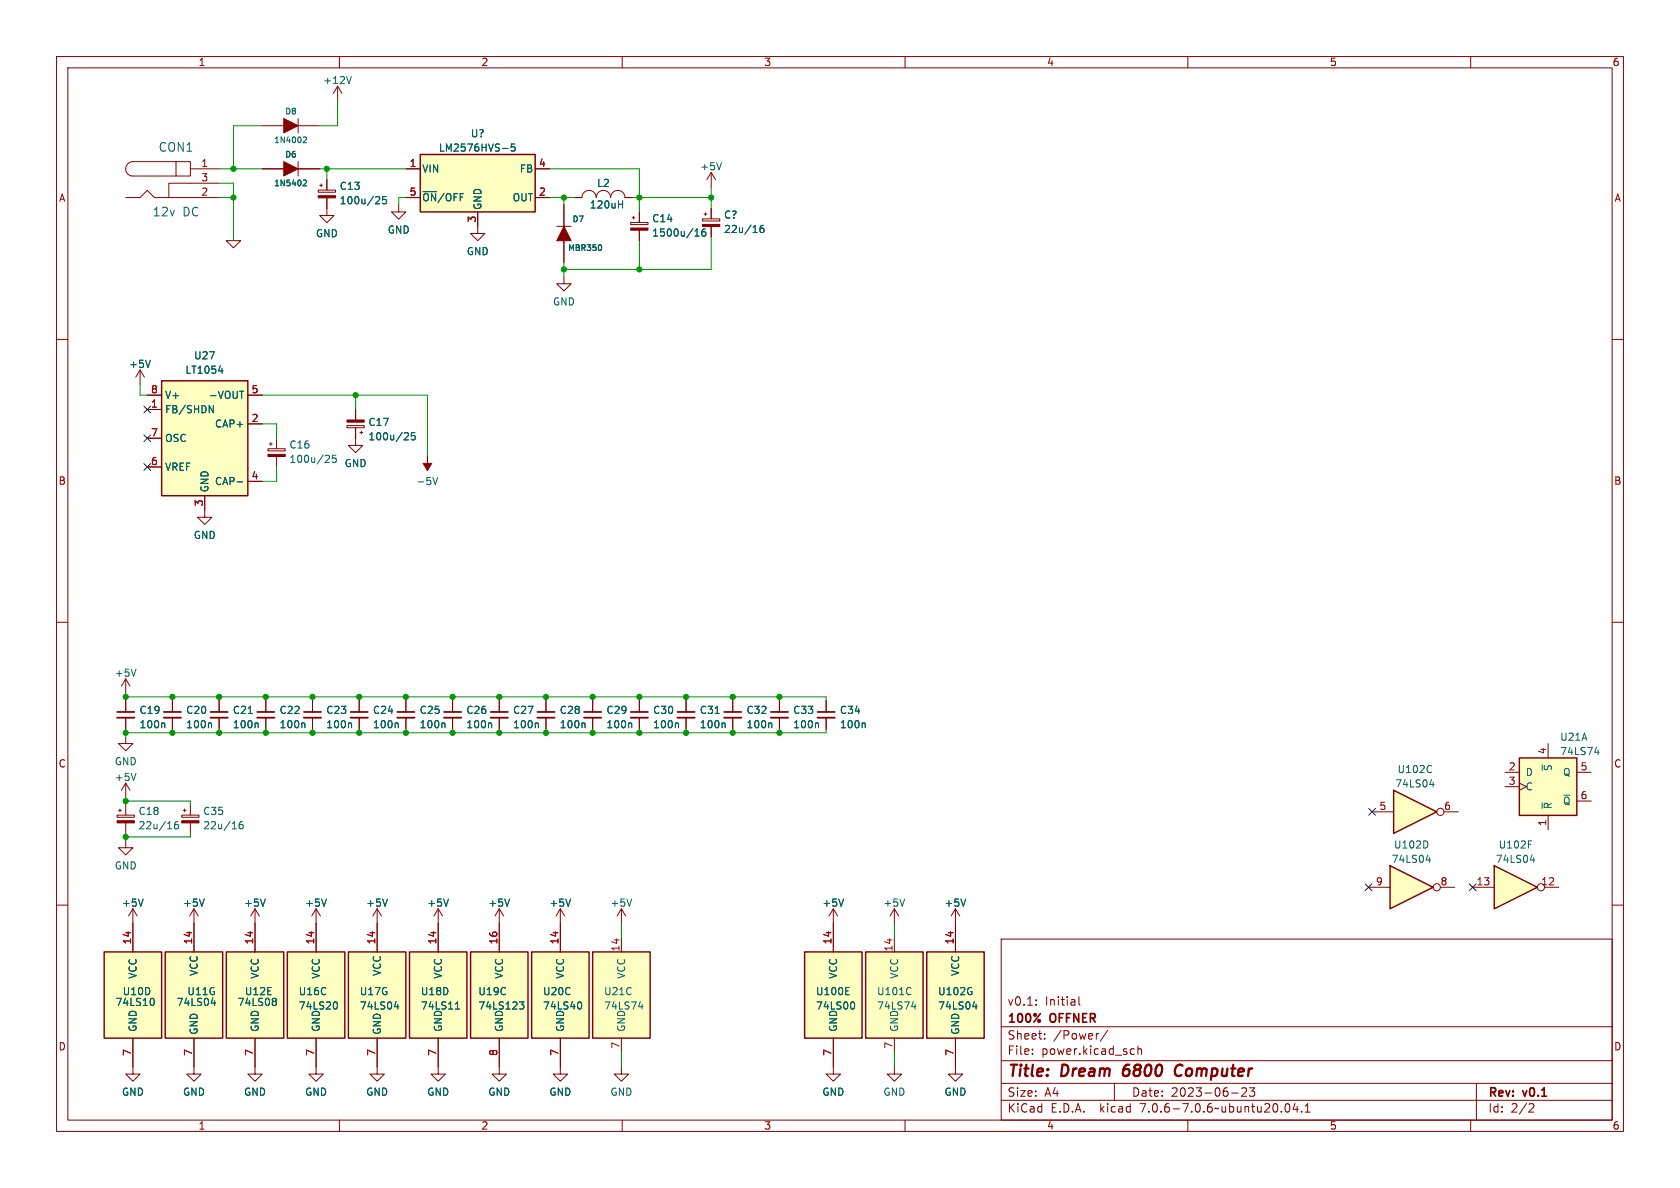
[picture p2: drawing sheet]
<svg xmlns="http://www.w3.org/2000/svg" width="297mm" height="210mm" viewBox="0 0 297 210" stroke-linecap="round" stroke-linejoin="round" font-family="sans-serif">
<g fill="none" stroke="#840000" stroke-width=".18">
<path d="M10 10h277v190h-277zM12 12h273v186h-273zM60 10v2M110 10v2M160 10v2M210 10v2M260 10v2M99.7 36.2v3.8M111.5 39.3h3.1v.4h-3.1zM111.8 38.5h.5M112 38.2v.5M113 37.5v1.8"/>
<path d="M124.2 38.7h3.1v.4h-3.1zM124.5 37.8h.5M124.7 37.6v.5M125.7 30.5v2.5M125.7 36.8v1.9M125.7 30.5l-.7 1.3M125.7 30.5l.8 1.3M10 60h2M98.4 40h2.6M99.7 48.9v1.3h1.3l-1.3 1.2-1.3-1.2h1.3M99.7 42.5v3.9M113 40.7v1.8"/>
<path d="M125.7 40.1v1.8M285 60h2M24.8 65.4l-.8 1.3M24.8 65.4v2.5M24.8 65.4l.7 1.3M26 72.4h2.6M26 69.9h2.6M26 77.5h2.6M43.8 74.9h2.6M43.8 69.9h2.6M47.4 79.3h3v.4h-3zM47.6 78.5h.5"/>
<path d="M47.9 78.2v.5M48.9 77.5v1.8M61.3 75.2h3.1v.4h-3.1zM62.9 75.6v3.1h1.2l-1.2 1.3-1.3-1.3h1.3M62.9 72.4v1.8M63.6 76.5h.5M63.9 76.2v.5M26 82.6h2.6M36.2 87.6v3.8h1.3l-1.3 1.3-1.3-1.3h1.3M43.8 85.1h2.6M48.9 80.7v1.9M10 110h2"/>
<path d="M285 110h2M22.2 120l-.7 1.3M22.2 120v2.6M22.2 120l.8 1.3M30.5 123.8v2.1M30.5 126.9v2M80 123.8v2.1M80 126.9v2M88.3 123.8v2.1M88.3 126.9v2M96.5 123.8v2.1M96.5 126.9v2"/>
<path d="M104.8 123.8v2.1M104.8 126.9v2M113 123.8v2.1M113 126.9v2M129.5 123.8v2.1M129.5 126.9v2M137.8 123.8v2.1M137.8 126.9v2M146 123.8v2.1M146 126.9v2M266.1 136.5h2.5M266.1 139.1h2.5"/>
<path d="M268.6 138.4l1.3 .7-1.3 .6M273.7 131.4v2.6M278.8 136.5h2.5M10 160h2M273.7 144.1v2.6M278.8 141.6h2.5M285 160h2M23.5 160.7v7.6M23.5 160.7l-.8 1.2M23.5 160.7l.8 1.2M34.3 160.7v7.6M34.3 160.7l-.8 1.2"/>
<path d="M34.3 160.7l.8 1.2M45.1 160.7v7.6M45.1 160.7l-.8 1.2M45.1 160.7l.7 1.2M55.9 160.7l-.8 1.2M55.9 160.7v7.6M55.9 160.7l.7 1.2M66.7 160.7l-.8 1.2M66.7 160.7v7.6M66.7 160.7l.7 1.2M77.5 160.7l-.8 1.2M77.5 160.7v7.6"/>
<path d="M77.5 160.7l.7 1.2M88.3 160.7v7.6M88.3 160.7l-.8 1.2M88.3 160.7l.7 1.2M99.1 160.7v7.6M99.1 160.7l-.8 1.2M99.1 160.7l.7 1.2M109.9 160.7l-.8 1.2M109.9 160.7v2.5M109.9 165.7v2.6M109.9 160.7l.7 1.2M168.9 160.7l-.8 1.2"/>
<path d="M168.9 160.7v2.5M168.9 160.7l.8 1.2M177 166h108v32h-108zM183.2 177.6v.1M183.2 176.8v.1M190.7 176.2v1.3l.3 .2M23.5 183.5v6.4h1.3l-1.3 1.2-1.3-1.2h1.3M34.3 183.5v6.4h1.3l-1.3 1.2-1.3-1.2h1.3M45.1 183.5v6.4h1.3l-1.3 1.2-1.3-1.2h1.3M55.9 183.5v6.4h1.2l-1.2 1.2-1.3-1.2h1.3M60 198v2M66.7 183.5v6.4h1.2l-1.2 1.2-1.3-1.2h1.3"/>
<path d="M77.5 183.5v6.4h1.2l-1.2 1.2-1.3-1.2h1.3M88.3 183.5v6.4h1.2l-1.2 1.2-1.3-1.2h1.3M99.1 183.5v6.4h1.2l-1.2 1.2-1.3-1.2h1.3M109.9 188.6v1.3h1.2l-1.2 1.2-1.3-1.2h1.3M109.9 183.5v2.6M110 198v2M160 198v2M177 194.5h108M177 191.5h108M177 187.5h108M177 181.5h108M182.5 186.3v.1"/>
<path d="M182.5 185.5v.1M184.7 183.6v.1M184.7 182.8v.1M194.2 182.7l-.2 .1M195.8 182.1l-1.3 2M197 191.5v3M200.1 185.4l.4 .1M200.5 186.3l-.4 .1M201.2 185.5l.2-.1 .3 .1 .1 .9M201.2 184.9v1.5M210 198v2M217.7 193.2h1.2"/>
<path d="M220.3 192.4v.5l-.8 .9h.9M221.8 192.3l-.5 .6 .4 .1v.7l-.2 .1h-.4l-.2-.1M227.3 195.2l.2-.1a.81 .81 0 0 1 .6 .6 .81 .81 0 0 1-.3 .8l-.1 .1a.81 .81 0 0 1-.4-1.4zM229 195l-.4 1.1h.9M229.3 195.6v1M230.1 196.5v.1M230.7 196.6h.9M230.7 195.5l.5-.4v1.5M260 198v2M261 191.5v6.5M270.5 195.1l.5 .1 .2 .3-1 1.1h1"/>
</g>
<path d="M198.7 188.7l-.2 1.1 .3 .4M198.8 189.1l-.2 .3M208.7 188.2a1.13 1.13 0 0 0-1 .7 1.13 1.13 0 0 0 .3 1.2l.3 .1 .4-.1" fill="none" stroke="#840000" stroke-width=".4"/>
<g fill="#840000" stroke="#840000" stroke-width=".18">
<path d="M111.5 40.3h3.1v.4h-3.1z"/>
<path d="M99.7 40l1.3 2.5h-2.6z"/>
<path d="M124.2 39.7h3.1v.4h-3.1z"/>
<path d="M47.4 80.3h3v.4h-3z"/>
<path d="M75.6 80.6v1.3h.7l-.7 1.3-.8-1.3h.8z"/>
<path d="M61.3 74.2h3.1v.4h-3.1z"/>
</g>
<g fill="none" stroke="#006464" stroke-width=".18">
<path d="M127.5 28.8l-.4 1.2M135 39.8l-.4 .1a.85 .85 0 0 0 0 1.2l.4-.1 .1-.4-.3-.3-.3 .1-.2 .2M106.3 43.4l.1 .2-.1 .6M122.9 41.7h.7M123.1 40.7l.1-.2v1.2M124.7 40.5h-.4a.86 .86 0 0 0 0 1.2l.4-.1 .1-.4-.2-.2h-.3l-.2 .2M133.1 41.1h.8M26.6 63.7l-.4 1.2M37 71.7l.7 1.3v-1.3M38.6 65.6h.8M39.2 65.1v.9M42.4 69.2h.7"/>
<path d="M72 76.5l.2 .2v.3l-.8 .8h.8M73.4 76.5h-.6l-.1 .6 .2-.1h.4l.1 .2v.4l-.2 .2-.5-.2M41.9 85.2h1M58 80.5l.2 .2v.3l-.7 .7h.7M59.4 80.5h-.6l-.1 .6 .2-.1h.4l.2 .2-.1 .4-.2 .1-.5-.1M76.5 84.4l.5 1.3 .4-1.3M24 118.3l-.4 1.3M37.2 127.8l.2 .2v.7M86.7 127.8l.2 .2v.7M95 127.8l.2 .2v.7M103.2 127.8l.2 .2v.7M111.5 127.8l.2 .2v.7"/>
<path d="M119.8 127.8l.1 .2v.7M136.3 127.8l.2 .2v.7M144.5 127.8l.2 .2v.7M152.8 127.8l.2 .2v.7M281.9 133h.8M282.5 132.6v.8M25.3 158.9l-.4 1.3M36.1 158.9l-.4 1.3M46.9 158.9l-.4 1.3M57.7 158.9l-.4 1.3M68.5 158.9l-.4 1.3M79.3 158.9l-.4 1.3"/>
<path d="M90.1 158.9l-.4 1.3M100.9 158.9l-.4 1.3M111.7 158.9l-.5 1.3M170.7 158.9l-.4 1.3M272.6 141.9v1M27 176.5a.79 .79 0 0 1 0 1.2M37.3 177.3h.8M37.9 176.9v.8M48.4 176.5h.2l.3 .2-.3 .3M48.4 177h.2M48.6 177l.3 .3v.2l-.2 .2h-.3M59.3 177.1a.79 .79 0 0 1 0 1.3"/>
<path d="M69.7 178h.8M70.3 177.5v.9M80.5 178.4h.7M80.6 177.4l.3-.3v1.3M91.8 177.1h.8l-.4 .5 .3 .1 .1 .4-.2 .3h-.4M102.5 177.1a.79 .79 0 0 1 0 1.3M112.9 178h.8M113.5 177.5v.9"/>
</g>
<path d="M29 126.9h3M78.5 126.9h3M86.7 126.9h3.1M95 126.9h3M103.3 126.9h3M111.5 126.9h3.1M128 126.9h3.1M136.3 126.9h3M144.5 126.9h3.1" fill="none" stroke="#840000" stroke-width=".33"/>
<path d="M29 125.9h3M78.5 125.9h3M86.7 125.9h3.1M95 125.9h3M103.3 125.9h3M111.5 125.9h3.1M128 125.9h3.1M136.3 125.9h3M144.5 125.9h3.1" fill="none" stroke="#840000" stroke-width=".3"/>
<g fill="#ffffc2" stroke="#ffffc2" stroke-width=".18">
<path d="M40 168.3h10.2v15.2h-10.2z"/>
<path d="M18.4 168.3h10.2v15.2h-10.2z"/>
<path d="M29.2 168.3h10.2v15.2h-10.2z"/>
<path d="M61.6 168.3h10.2v15.2h-10.2z"/>
<path d="M50.8 168.3h10.2v15.2h-10.2z"/>
<path d="M83.2 168.3h10.1v15.2h-10.1z"/>
<path d="M72.4 168.3h10.1v15.2h-10.1z"/>
<path d="M104.8 168.3h10.1v15.2h-10.1z"/>
<path d="M94 168.3h10.1v15.2h-10.1z"/>
<path d="M28.6 67.3h15.2v20.3h-15.2z"/>
<path d="M268.6 134h10.2v10.1h-10.2z"/>
</g>
<path d="M28.6 67.3h15.2v20.3h-15.2zM268.6 134h10.2v10.1h-10.2zM18.4 168.3h10.2v15.2h-10.2zM29.2 168.3h10.2v15.2h-10.2zM40 168.3h10.2v15.2h-10.2zM50.8 168.3h10.2v15.2h-10.2zM61.6 168.3h10.2v15.2h-10.2zM72.4 168.3h10.1v15.2h-10.1zM83.2 168.3h10.1v15.2h-10.1zM94 168.3h10.1v15.2h-10.1zM104.8 168.3h10.1v15.2h-10.1z" fill="none" stroke="#840000" stroke-width=".25"/>
<path d="M245.7 153l7.7 3.8-7.7 3.9z" fill="#ffffc2"/>
<path d="M245.7 153l7.7 3.8-7.7 3.9z" fill="none" stroke="#840000" stroke-width=".25"/>
<g fill="none" stroke="#840000" stroke-width=".18">
<path d="M241.9 156.8h3.8M254.6 156.8h2.6"/>
<circle cx="254" cy="156.8" r=".63"/>
</g>
<path d="M252.1 152h.8M252.4 148.9v.7M252.7 151.6v.9" fill="none" stroke="#006464" stroke-width=".18"/>
<path d="M264.2 153l7.6 3.8-7.6 3.9z" fill="#ffffc2"/>
<path d="M264.2 153l7.6 3.8-7.6 3.9z" fill="none" stroke="#840000" stroke-width=".25"/>
<g fill="none" stroke="#840000" stroke-width=".18">
<path d="M260.3 156.8h3.9M273 156.8h2.6"/>
<circle cx="272.4" cy="156.8" r=".63"/>
</g>
<path d="M270.2 148.6h.6M270.5 152h.8M271.1 151.6v.9" fill="none" stroke="#006464" stroke-width=".18"/>
<path d="M246.4 139.7l7.6 3.8-7.6 3.8z" fill="#ffffc2"/>
<path d="M74.3 27.3h20.3v10.2h-20.3zM246.4 139.7l7.6 3.8-7.6 3.8zM142.2 168.3h10.2v15.2h-10.2zM153 168.3h10.2v15.2h-10.2zM163.8 168.3h10.2v15.2h-10.2z" fill="none" stroke="#840000" stroke-width=".25"/>
<g fill="none" stroke="#840000" stroke-width=".18">
<path d="M59.7 15.2l-.8 1.3M59.7 15.2v2.6M59.7 15.2l.8 1.3M22.2 34.9h2.6l1.2-1.2 1.3 1.2h11.4M31.1 28.6h2.6v2.5h-2.6zM31.1 28.6h-7.6a1.27 1.27 0 0 0-1.3 1.2 1.27 1.27 0 0 0 1.3 1.3h7.6M33.7 29.8h5M38.7 32.4h-8.9v2.5M46.4 29.8h3.8M46.4 22.2h3.8M52.7 29.8h3.8M52.7 21v2.5"/>
<path d="M52.7 28.6v2.5M52.7 22.2h3.8M56.3 33.6h3v.4h-3zM56.5 32.8h.5M56.8 32.5v.5M57.8 35v3.1h1.3l-1.3 1.3-1.3-1.3h1.3M57.8 31.8v1.8M70.5 36.2v1.3h1.3l-1.3 1.2-1.3-1.2h1.3M71.8 29.8h2.5M71.8 34.9h2.5M84.5 37.5v3.8h1.2l-1.2 1.2-1.3-1.2h1.3M94.6 29.8h2.6"/>
<path d="M94.6 34.9h2.6M99.7 36.2v3.8M101.6 34.9h1.3a1.27 1.27 0 0 1 1.2-1.2 1.27 1.27 0 0 1 1.3 1.2 1.27 1.27 0 0 1 1.3-1.2 1.27 1.27 0 0 1 1.2 1.2 1.27 1.27 0 0 1 1.3-1.2 1.27 1.27 0 0 1 1.3 1.2h1.3M113 37.5v1.8M125.7 36.8v1.9M40 42.5h2.5l-1.2 1.3zM99.7 42.5v3.9M113 40.7v1.8M125.7 40.1v1.8M26 72.4h2.6M26 69.9h2.6M26 77.5h2.6"/>
<path d="M43.8 74.9h2.6M43.8 69.9h2.6M62.9 72.4v1.8M62.9 75.6v1.9M26 82.6h2.6M36.2 87.6v2.6M43.8 85.1h2.6M22.2 130.2v1.2h1.3l-1.3 1.3-1.2-1.3h1.2M22.2 138.4l-.7 1.3M22.2 123.8v2.1M22.2 126.9v2M22.2 138.4v2.6"/>
<path d="M22.2 138.4l.8 1.3M30.5 123.8v2.1M30.5 126.9v2M38.7 123.8v2.1M38.7 126.9v2M47 123.8v2.1M47 126.9v2M55.2 123.8v2.1M55.2 126.9v2M63.5 123.8v2.1M63.5 126.9v2M71.8 123.8v2.1"/>
<path d="M71.8 126.9v2M80 123.8v2.1M80 126.9v2M88.3 123.8v2.1M88.3 126.9v2M96.5 123.8v2.1M96.5 126.9v2M104.8 123.8v2.1M104.8 126.9v2M113 123.8v2.1M113 126.9v2M121.3 123.8v2.1"/>
<path d="M121.3 126.9v2M129.5 123.8v2.1M129.5 126.9v2M137.8 123.8v2.1M137.8 126.9v2M146 123.8v2.1M146 126.9v2M20.7 144.1h3v.4h-3zM21 143.3h.5M21.2 143v.5M22.2 148.6v1.3h1.3l-1.3 1.2-1.2-1.2h1.2M22.2 142.2v1.9"/>
<path d="M22.2 145.5v1.8M32.1 144.1h3.1v.4h-3.1zM32.4 143.3h.5M32.6 143v.5M33.7 142.2v1.9M33.7 145.5v1.8M242.6 143.5h3.8M255.3 143.5h2.5M23.5 163.2v5.1M34.3 163.2v5.1M45.1 163.2v5.1M55.9 163.2v5.1"/>
<path d="M66.7 163.2v5.1M77.5 163.2v5.1M88.3 163.2v5.1M99.1 163.2v5.1M147.3 160.7v7.6M147.3 160.7l-.7 1.2M147.3 160.7l.8 1.2M158.1 160.7v2.5M158.1 165.7v2.6M158.1 160.7l-.7 1.2M158.1 160.7l.8 1.2M168.9 163.2v5.1"/>
<path d="M23.5 183.5v5.1M34.3 183.5v5.1M45.1 183.5v5.1M55.9 183.5v5.1M66.7 183.5v5.1M77.5 183.5v5.1M88.3 183.5v5.1M99.1 183.5v5.1M147.3 183.5v6.4h1.3l-1.3 1.2-1.3-1.2h1.3M158.1 188.6v1.3h1.3l-1.3 1.2-1.3-1.2h1.3M158.1 183.5v2.6M168.9 183.5v6.4h1.3l-1.3 1.2-1.3-1.2h1.3"/>
<circle cx="254.6" cy="143.5" r=".63"/>
</g>
<g fill="none" stroke="#006464" stroke-width=".18">
<path d="M62.1 13.5l-.4 1.3M53.7 24.3l.3-.1 .2 .3-.6 .7h.6M53.7 31.9l.3-.1 .2 .3-.6 .7h.6M66.9 34.8l.2 .2v.3l-.8 .7h.8M68.3 34.8h-.6l-.1 .6 .2-.2 .4 .1 .1 .2v.4l-.2 .1-.5-.1M88.8 26.2h1M91 25.5h-.6v.6l.1-.2 .5 .1 .1 .2-.1 .4-.2 .1-.4-.1M109.3 36.1h.8M110.1 35.5v1.3M135 39.8l-.4 .1a.85 .85 0 0 0 0 1.2l.4-.1 .1-.4-.3-.3-.3 .1-.2 .2M106.3 43.4l.1 .2-.1 .6M122.9 41.7h.7"/>
<path d="M123.1 40.7l.1-.2v1.2M124.7 40.5h-.4a.86 .86 0 0 0 0 1.2l.4-.1 .1-.4-.2-.2h-.3l-.2 .2M133.1 41.1h.8M26.6 63.7l-.4 1.2M37 71.7l.7 1.3v-1.3M38.6 65.6h.8M39.2 65.1v.9M42.4 69.2h.7M72 76.5l.2 .2v.3l-.8 .8h.8M73.4 76.5h-.6l-.1 .6 .2-.1h.4l.1 .2v.4l-.2 .2-.5-.2M41.9 85.2h1M24 136.7l-.4 1.3"/>
<path d="M29 127.8l.1 .2v.7M37.2 127.8l.2 .2v.7M43.9 126.1h.7M45.5 127.8l.1 .2v.7M53.7 127.8l.2 .2v.7M62 127.8l.2 .2v.7M70.2 127.8l.2 .2v.7M78.5 127.8l.2 .2v.7M86.7 127.8l.2 .2v.7M95 127.8l.2 .2v.7M103.2 127.8l.2 .2v.7M111.5 127.8l.2 .2v.7"/>
<path d="M119.8 127.8l.1 .2v.7M126.4 126.1h.8M128 127.8l.2 .2v.7M136.3 127.8l.2 .2v.7M144.5 127.8l.2 .2v.7M152.8 127.8l.2 .2v.7M252.8 138.7h.7M253 135.4h.1M253.1 136.5h-.1M253.4 138.3v.8M25.3 158.9l-.4 1.3M29.6 146.5h.8"/>
<path d="M31.4 145.2l-.3 .1a.85 .85 0 0 0 0 1.2l.4-.1 .1-.4-.3-.3-.3 .1-.2 .2M36.1 158.9l-.4 1.3M41.1 146.5h.7M42.9 145.2l-.4 .1a.85 .85 0 0 0 0 1.2l.4-.1 .1-.4-.2-.3-.4 .1-.1 .2M46.9 158.9l-.4 1.3M57.7 158.9l-.4 1.3M68.5 158.9l-.4 1.3M79.3 158.9l-.4 1.3M90.1 158.9l-.4 1.3M100.9 158.9l-.4 1.3M149.1 158.9l-.4 1.3M159.9 158.9l-.4 1.3"/>
<path d="M170.7 158.9l-.4 1.3M27 176.5a.79 .79 0 0 1 0 1.2M37.3 177.3h.8M37.9 176.9v.8M48.4 176.5h.2l.3 .2-.3 .3M48.4 177h.2M48.6 177l.3 .3v.2l-.2 .2h-.3M59.3 177.1a.79 .79 0 0 1 0 1.3M69.7 178h.8M70.3 177.5v.9M80.5 178.4h.7M80.6 177.4l.3-.3v1.3"/>
<path d="M91.8 177.1h.8l-.4 .5 .3 .1 .1 .4-.2 .3h-.4M102.5 177.1a.79 .79 0 0 1 0 1.3M149.5 175.8h.6M149.5 174.6h.6M150.8 177.1a.79 .79 0 0 1 0 1.3M161 174.6v.1M161 175.7v.1M161.2 178h.7M161.8 177.5v.9M172 178h.7M172.6 177.5v.9"/>
</g>
<g fill="#ffffc2" stroke="#ffffc2" stroke-width=".18">
<path d="M163.8 168.3h10.2v15.2h-10.2z"/>
<path d="M153 168.3h10.2v15.2h-10.2z"/>
<path d="M142.2 168.3h10.2v15.2h-10.2z"/>
<path d="M74.3 27.3h20.3v10.2h-20.3z"/>
</g>
<g fill="#840000" stroke="#840000" stroke-width=".18">
<path d="M56.3 34.6h3v.4h-3z"/>
<path d="M50.2 21l2.5 1.2-2.5 1.3z"/>
<path d="M50.2 28.6l2.5 1.2-2.5 1.3z"/>
<path d="M20.7 145.1h3v.4h-3z"/>
<path d="M32.1 145.1h3.1v.4h-3.1z"/>
</g>
<path d="M20.7 126.9h3M37.2 126.9h3.1M45.5 126.9h3M53.7 126.9h3.1M62 126.9h3M70.2 126.9h3.1M119.8 126.9h3" fill="none" stroke="#840000" stroke-width=".33"/>
<path d="M20.7 125.9h3M37.2 125.9h3.1M45.5 125.9h3M53.7 125.9h3.1M62 125.9h3M70.2 125.9h3.1M119.8 125.9h3" fill="none" stroke="#840000" stroke-width=".3"/>
<g fill="none" stroke="#009600" stroke-width=".18">
<path d="M59.7 17.8v4.4h-3.2M38.7 29.8h7.7M38.7 34.9h2.6M38.7 32.4h2.6v10.1M46.4 22.2h-5.1v7.6M56.5 29.8h15.3M57.8 29.8v2M71.8 34.9h-1.3v1.3M97.2 29.8h15.8v7.7M97.2 34.9h4.4M99.7 34.9v1.3M111.8 34.9h13.9"/>
<path d="M125.7 33v3.8M99.7 46.4v2.5M113 42.5v5.1M125.7 41.9v5.7h-26M24.8 67.9v2h1.2M46.4 69.9h29.2v10.7M46.4 74.9h2.5v2.6M62.9 69.9v2.5M48.9 82.6v2.5h-2.5M22.2 123.2h123.8v.6M22.2 122.6v1.2M22.2 128.9v1.3"/>
<path d="M30.5 123.2v.6M30.5 128.9v.6M38.7 123.2v.6M38.7 128.9v.6M47 123.2v.6M47 128.9v.6M55.2 123.2v.6M55.2 128.9v.6M63.5 123.2v.6M63.5 128.9v.6M71.8 123.2v.6M71.8 128.9v.6"/>
<path d="M80 123.2v.6M80 128.9v.6M88.3 123.2v.6M88.3 128.9v.6M96.5 123.2v.6M96.5 128.9v.6M104.8 123.2v.6M104.8 128.9v.6M113 123.2v.6M113 128.9v.6M121.3 123.2v.6M121.3 128.9v.6"/>
<path d="M129.5 123.2v.6M129.5 128.9v.6M137.8 123.2v.6M137.8 128.9v.6M146 128.9v.6h-123.8M22.2 141v1.2M22.2 147.3v1.3M22.2 141.6h11.5v.6M33.7 147.3v.7h-11.5M109.9 163.2v2.5M158.1 163.2v2.5M109.9 186.1v2.5"/>
<path d="M158.1 186.1v2.5"/>
</g>
<path d="M25.4 76.9l1.2 1.2M25.4 71.8l1.2 1.2M26.6 76.9l-1.2 1.2M26.6 71.8l-1.2 1.2M25.4 81.9l1.2 1.3M26.6 81.9l-1.2 1.3M241.3 156.2l1.2 1.3M242 142.9l1.2 1.2M242.5 156.2l-1.2 1.3M243.2 142.9l-1.2 1.2M259.7 156.2l1.3 1.3M261 156.2l-1.3 1.3" fill="none" stroke="#000084" stroke-width=".18"/>
<g fill="#009600" stroke="#009600" stroke-width=".18">
<circle cx="96.5" cy="129.5" r=".46"/>
<circle cx="96.5" cy="123.2" r=".46"/>
<circle cx="121.3" cy="123.2" r=".46"/>
<circle cx="113" cy="129.5" r=".46"/>
<circle cx="104.8" cy="129.5" r=".46"/>
<circle cx="63.5" cy="123.2" r=".46"/>
<circle cx="80" cy="123.2" r=".46"/>
<circle cx="71.8" cy="123.2" r=".46"/>
<circle cx="71.8" cy="129.5" r=".46"/>
<circle cx="63.5" cy="129.5" r=".46"/>
<circle cx="55.2" cy="129.5" r=".46"/>
<circle cx="47" cy="129.5" r=".46"/>
<circle cx="55.2" cy="123.2" r=".46"/>
<circle cx="121.3" cy="129.5" r=".46"/>
<circle cx="129.5" cy="129.5" r=".46"/>
<circle cx="129.5" cy="123.2" r=".46"/>
<circle cx="41.3" cy="34.9" r=".46"/>
<circle cx="113" cy="34.9" r=".46"/>
<circle cx="57.8" cy="29.8" r=".46"/>
<circle cx="41.3" cy="29.8" r=".46"/>
<circle cx="99.7" cy="34.9" r=".46"/>
<circle cx="22.2" cy="129.5" r=".46"/>
<circle cx="22.2" cy="141.6" r=".46"/>
<circle cx="22.2" cy="148" r=".46"/>
<circle cx="30.5" cy="129.5" r=".46"/>
<circle cx="22.2" cy="123.2" r=".46"/>
<circle cx="47" cy="123.2" r=".46"/>
<circle cx="38.7" cy="123.2" r=".46"/>
<circle cx="38.7" cy="129.5" r=".46"/>
<circle cx="30.5" cy="123.2" r=".46"/>
<circle cx="62.9" cy="69.9" r=".46"/>
<circle cx="99.7" cy="47.6" r=".46"/>
<circle cx="113" cy="47.6" r=".46"/>
<circle cx="125.7" cy="34.9" r=".46"/>
<circle cx="113" cy="123.2" r=".46"/>
<circle cx="137.8" cy="123.2" r=".46"/>
<circle cx="137.8" cy="129.5" r=".46"/>
<circle cx="104.8" cy="123.2" r=".46"/>
<circle cx="80" cy="129.5" r=".46"/>
<circle cx="88.3" cy="123.2" r=".46"/>
<circle cx="88.3" cy="129.5" r=".46"/>
</g>
<g font-size="2.8" fill="#840000">
<text x="178" y="190.9">Title:</text>
<text x="187.7" y="190.9">Dream</text>
<text x="199.4" y="190.9">6800</text>
<text x="209.4" y="190.9">Computer</text>
</g>
<g font-size="2.1" fill="#006464">
<text x="28" y="27">CON1</text>
<text x="26.9" y="38.5">12v</text>
<text x="32.3" y="38.5">DC</text>
</g>
<g font-size="2.1" fill="#840000">
<text x="178" y="178">v0.1:</text>
<text x="184.7" y="178">Initial</text>
<text x="178" y="184">Sheet:</text>
<text x="178" y="181.2">100%</text>
<text x="185.7" y="181.2">OFFNER</text>
<text x="186.2" y="184">/Power/</text>
<text x="178" y="186.7">File:</text>
<text x="184.1" y="186.7">power.kicad_sch</text>
<text x="178" y="196.9">KiCad</text>
<text x="178" y="194.1">Size:</text>
<text x="184.7" y="194.1">A4</text>
<text x="185.7" y="196.9">E.D.A.</text>
<text x="194.6" y="196.9">kicad</text>
<text x="200" y="194.1">Date:</text>
<text x="201.8" y="196.9">7.0.6-7.0.6~ubuntu20.04.1</text>
<text x="207" y="194.1">2023-06-23</text>
<text x="263" y="194.3">Rev:</text>
<text x="263" y="196.9">Id:</text>
<text x="267.1" y="196.9">2/2</text>
<text x="269.4" y="194.3">v0.1</text>
</g>
<g font-size="1.8" fill="#840000">
<text x="35" y="11.9">1</text>
<text x="85" y="11.9">2</text>
<text x="135" y="11.9">3</text>
<text x="185" y="11.9">4</text>
<text x="235" y="11.9">5</text>
<text x="285" y="11.9">6</text>
<text x="10.3" y="35.9">A</text>
<text x="285.3" y="35.9">A</text>
<text x="10.3" y="85.9">B</text>
<text x="285.3" y="85.9">B</text>
<text x="10.3" y="135.9">C</text>
<text x="285.3" y="135.9">C</text>
<text x="10.3" y="185.9">D</text>
<text x="285.3" y="185.9">D</text>
<text x="35" y="199.9">1</text>
<text x="85" y="199.9">2</text>
<text x="135" y="199.9">3</text>
<text x="185" y="199.9">4</text>
<text x="235" y="199.9">5</text>
<text x="285" y="199.9">6</text>
</g>
<g font-size="1.8" fill="#006464">
<text x="57" y="15.1">+12V</text>
<text x="77.5" y="27">LM2576HVS-5</text>
<text x="83.1" y="24.5">U?</text>
<text x="60" y="33.8">C13</text>
<text x="74.5" y="30.7">VIN</text>
<text x="74.5" y="35.8">~{ON}/OFF</text>
<text x="90.5" y="35.8">OUT</text>
<text x="91.8" y="30.7">FB</text>
<text x="105.5" y="33.2">L2</text>
<text x="123.7" y="30.3">+5V</text>
<text x="60" y="36.3">100u/25</text>
<text x="68.4" y="41.5">GND</text>
<text x="85.3" y="37.2" transform="rotate(-90 85.3 37.2)">GND</text>
<text x="104.2" y="37.1">120uH</text>
<text x="115.2" y="39.5">C14</text>
<text x="127.9" y="41.4">22u/16</text>
<text x="127.9" y="38.9">C?</text>
<text x="55.7" y="42.1">GND</text>
<text x="82.4" y="45.3">GND</text>
<text x="115.2" y="42">1500u/16</text>
<text x="97.7" y="54.2">GND</text>
<text x="22.7" y="65.2">+5V</text>
<text x="34.2" y="63.7">U27</text>
<text x="29.1" y="70.7">V+</text>
<text x="32.7" y="66.3">LT1054</text>
<text x="36.8" y="70.7">-VOUT</text>
<text x="29.1" y="73.3">FB/SHDN</text>
<text x="37.9" y="75.8">CAP+</text>
<text x="65" y="75.5">C17</text>
<text x="29.1" y="83.4">VREF</text>
<text x="29.1" y="78.3">OSC</text>
<text x="51.1" y="79.5">C16</text>
<text x="51.1" y="82">100u/25</text>
<text x="60.8" y="82.8">GND</text>
<text x="65" y="78">100u/25</text>
<text x="37.1" y="87.1" transform="rotate(-90 37.1 87.1)">GND</text>
<text x="37.9" y="86">CAP-</text>
<text x="73.5" y="86">-5V</text>
<text x="34.2" y="95.5">GND</text>
<text x="20.2" y="119.8">+5V</text>
<text x="24.6" y="128.9">100n</text>
<text x="24.6" y="126.4">C19</text>
<text x="32.8" y="128.9">100n</text>
<text x="32.8" y="126.4">C20</text>
<text x="41.1" y="128.9">100n</text>
<text x="41.1" y="126.4">C21</text>
<text x="49.3" y="128.9">100n</text>
<text x="49.3" y="126.4">C22</text>
<text x="57.6" y="128.9">100n</text>
<text x="57.6" y="126.4">C23</text>
<text x="65.8" y="128.9">100n</text>
<text x="65.8" y="126.4">C24</text>
<text x="74.1" y="128.9">100n</text>
<text x="74.1" y="126.4">C25</text>
<text x="82.3" y="128.9">100n</text>
<text x="82.3" y="126.4">C26</text>
<text x="90.6" y="128.9">100n</text>
<text x="90.6" y="126.4">C27</text>
<text x="98.9" y="128.9">100n</text>
<text x="98.9" y="126.4">C28</text>
<text x="107.1" y="128.9">100n</text>
<text x="107.1" y="126.4">C29</text>
<text x="115.4" y="128.9">100n</text>
<text x="115.4" y="126.4">C30</text>
<text x="123.6" y="128.9">100n</text>
<text x="123.6" y="126.4">C31</text>
<text x="131.9" y="128.9">100n</text>
<text x="131.9" y="126.4">C32</text>
<text x="140.1" y="128.9">100n</text>
<text x="140.1" y="126.4">C33</text>
<text x="148.4" y="128.9">100n</text>
<text x="148.4" y="126.4">C34</text>
<text x="275.7" y="131.1">U21A</text>
<text x="20.2" y="135.5">GND</text>
<text x="247" y="136.9">U102C</text>
<text x="269.6" y="137.4">D</text>
<text x="274.5" y="136.4" transform="rotate(-90 274.5 136.4)">~{S}</text>
<text x="275.7" y="133.7">74LS74</text>
<text x="276.2" y="137.4">Q</text>
<text x="20.2" y="138.3">+5V</text>
<text x="246.6" y="139.4">74LS04</text>
<text x="269.6" y="139.9">C</text>
<text x="274.5" y="143.1" transform="rotate(-90 274.5 143.1)">~{R}</text>
<text x="276.2" y="142.5">~{Q}</text>
<text x="24.4" y="146.8">22u/16</text>
<text x="24.4" y="144.3">C18</text>
<text x="35.8" y="146.8">22u/16</text>
<text x="35.8" y="144.3">C35</text>
<text x="20.2" y="153.9">GND</text>
<text x="245.9" y="152.7">74LS04</text>
<text x="246.3" y="150.2">U102D</text>
<text x="264.3" y="152.7">74LS04</text>
<text x="264.8" y="150.2">U102F</text>
<text x="21.5" y="160.5">+5V</text>
<text x="32.3" y="160.5">+5V</text>
<text x="43" y="160.5">+5V</text>
<text x="53.8" y="160.5">+5V</text>
<text x="64.6" y="160.5">+5V</text>
<text x="75.4" y="160.5">+5V</text>
<text x="86.2" y="160.5">+5V</text>
<text x="97" y="160.5">+5V</text>
<text x="107.8" y="160.5">+5V</text>
<text x="145.3" y="160.5">+5V</text>
<text x="156.1" y="160.5">+5V</text>
<text x="166.9" y="160.5">+5V</text>
<text x="24.4" y="173.1" transform="rotate(-90 24.4 173.1)">VCC</text>
<text x="35.2" y="172.6" transform="rotate(-90 35.2 172.6)">VCC</text>
<text x="45.9" y="173.1" transform="rotate(-90 45.9 173.1)">VCC</text>
<text x="56.7" y="173.1" transform="rotate(-90 56.7 173.1)">VCC</text>
<text x="67.5" y="172.6" transform="rotate(-90 67.5 172.6)">VCC</text>
<text x="78.3" y="173.1" transform="rotate(-90 78.3 173.1)">VCC</text>
<text x="89.1" y="173.1" transform="rotate(-90 89.1 173.1)">VCC</text>
<text x="99.9" y="173.1" transform="rotate(-90 99.9 173.1)">VCC</text>
<text x="110.7" y="173.1" transform="rotate(-90 110.7 173.1)">VCC</text>
<text x="148.2" y="173.1" transform="rotate(-90 148.2 173.1)">VCC</text>
<text x="159" y="173.1" transform="rotate(-90 159 173.1)">VCC</text>
<text x="169.8" y="172.6" transform="rotate(-90 169.8 172.6)">VCC</text>
<text x="20.3" y="178">74LS10</text>
<text x="21.6" y="176.1">U10D</text>
<text x="31.1" y="178">74LS04</text>
<text x="33" y="176.1">U11G</text>
<text x="41.9" y="178">74LS08</text>
<text x="43.2" y="176.1">U12E</text>
<text x="52.7" y="176.1">U16C</text>
<text x="52.7" y="178.7">74LS20</text>
<text x="63.5" y="176.1">U17G</text>
<text x="63.5" y="178.7">74LS04</text>
<text x="74.3" y="176.1">U18D</text>
<text x="74.3" y="178.7">74LS11</text>
<text x="84.5" y="176.1">U19C</text>
<text x="84.5" y="178.7">74LS123</text>
<text x="95.9" y="176.1">U20C</text>
<text x="95.9" y="178.7">74LS40</text>
<text x="106.7" y="176.1">U21C</text>
<text x="106.7" y="178.7">74LS74</text>
<text x="144.2" y="176.1">U100E</text>
<text x="144.2" y="178.7">74LS00</text>
<text x="154.9" y="176.1">U101C</text>
<text x="154.9" y="178.7">74LS74</text>
<text x="165.7" y="176.1">U102G</text>
<text x="165.7" y="178.7">74LS04</text>
<text x="24.4" y="182.5" transform="rotate(-90 24.4 182.5)">GND</text>
<text x="35.2" y="183" transform="rotate(-90 35.2 183)">GND</text>
<text x="45.9" y="182.5" transform="rotate(-90 45.9 182.5)">GND</text>
<text x="56.7" y="182.5" transform="rotate(-90 56.7 182.5)">GND</text>
<text x="67.5" y="183" transform="rotate(-90 67.5 183)">GND</text>
<text x="78.3" y="182.5" transform="rotate(-90 78.3 182.5)">GND</text>
<text x="89.1" y="182.5" transform="rotate(-90 89.1 182.5)">GND</text>
<text x="99.9" y="182.5" transform="rotate(-90 99.9 182.5)">GND</text>
<text x="110.7" y="182.5" transform="rotate(-90 110.7 182.5)">GND</text>
<text x="148.2" y="182.5" transform="rotate(-90 148.2 182.5)">GND</text>
<text x="159" y="182.5" transform="rotate(-90 159 182.5)">GND</text>
<text x="169.8" y="183" transform="rotate(-90 169.8 183)">GND</text>
<text x="21.5" y="193.9">GND</text>
<text x="32.3" y="193.9">GND</text>
<text x="43" y="193.9">GND</text>
<text x="53.8" y="193.9">GND</text>
<text x="64.6" y="193.9">GND</text>
<text x="75.4" y="193.9">GND</text>
<text x="86.2" y="193.9">GND</text>
<text x="97" y="193.9">GND</text>
<text x="107.8" y="193.9">GND</text>
<text x="145.3" y="193.9">GND</text>
<text x="156.1" y="193.9">GND</text>
<text x="166.9" y="193.9">GND</text>
</g>
<g font-size="1.8" fill="#a90000">
<text x="35.5" y="29.6">1</text>
<text x="72.3" y="29.6">1</text>
<text x="95.2" y="29.6">4</text>
<text x="35.5" y="34.7">2</text>
<text x="35.5" y="32.1">3</text>
<text x="72.3" y="34.7">5</text>
<text x="95.2" y="34.7">2</text>
<text x="84.2" y="39.4" transform="rotate(-90 84.2 39.4)">3</text>
<text x="26.6" y="69.6">8</text>
<text x="44.4" y="69.6">5</text>
<text x="26.6" y="72.1">1</text>
<text x="26.6" y="77.2">7</text>
<text x="44.4" y="74.7">2</text>
<text x="26.6" y="82.3">6</text>
<text x="35.9" y="89.6" transform="rotate(-90 35.9 89.6)">3</text>
<text x="44.4" y="84.8">4</text>
<text x="266.6" y="136.3">2</text>
<text x="273.4" y="133.4" transform="rotate(-90 273.4 133.4)">4</text>
<text x="279.3" y="136.3">5</text>
<text x="243.8" y="143.3">5</text>
<text x="255.2" y="143.3">6</text>
<text x="266.6" y="138.8">3</text>
<text x="279.3" y="141.4">6</text>
<text x="273.4" y="146.1" transform="rotate(-90 273.4 146.1)">1</text>
<text x="243.1" y="156.6">9</text>
<text x="254.6" y="156.6">8</text>
<text x="260.9" y="156.6">13</text>
<text x="272.4" y="156.6">12</text>
<text x="23.2" y="167" transform="rotate(-90 23.2 167)">14</text>
<text x="34" y="167" transform="rotate(-90 34 167)">14</text>
<text x="44.8" y="167" transform="rotate(-90 44.8 167)">14</text>
<text x="55.6" y="167" transform="rotate(-90 55.6 167)">14</text>
<text x="66.4" y="167" transform="rotate(-90 66.4 167)">14</text>
<text x="77.2" y="167" transform="rotate(-90 77.2 167)">14</text>
<text x="88" y="167" transform="rotate(-90 88 167)">16</text>
<text x="98.8" y="167" transform="rotate(-90 98.8 167)">14</text>
<text x="147.1" y="167" transform="rotate(-90 147.1 167)">14</text>
<text x="168.7" y="167" transform="rotate(-90 168.7 167)">14</text>
<text x="109.6" y="168.3" transform="rotate(-90 109.6 168.3)">14</text>
<text x="157.9" y="168.3" transform="rotate(-90 157.9 168.3)">14</text>
<text x="109.6" y="185.5" transform="rotate(-90 109.6 185.5)">7</text>
<text x="157.9" y="185.5" transform="rotate(-90 157.9 185.5)">7</text>
<text x="23.2" y="186.8" transform="rotate(-90 23.2 186.8)">7</text>
<text x="34" y="186.8" transform="rotate(-90 34 186.8)">7</text>
<text x="44.8" y="186.8" transform="rotate(-90 44.8 186.8)">7</text>
<text x="55.6" y="186.8" transform="rotate(-90 55.6 186.8)">7</text>
<text x="66.4" y="186.8" transform="rotate(-90 66.4 186.8)">7</text>
<text x="77.2" y="186.8" transform="rotate(-90 77.2 186.8)">7</text>
<text x="88" y="186.8" transform="rotate(-90 88 186.8)">8</text>
<text x="98.8" y="186.8" transform="rotate(-90 98.8 186.8)">7</text>
<text x="147.1" y="186.8" transform="rotate(-90 147.1 186.8)">7</text>
<text x="168.7" y="186.8" transform="rotate(-90 168.7 186.8)">7</text>
</g>
<g font-size="1.4" fill="#006464">
<text x="50.3" y="20.4">D8</text>
<text x="48.4" y="25.5">1N4002</text>
<text x="50.3" y="28">D6</text>
<text x="48.4" y="33.1">1N5402</text>
<text x="101.1" y="39.5">D7</text>
<text x="100.3" y="44.6">MBR350</text>
</g>
</svg>
